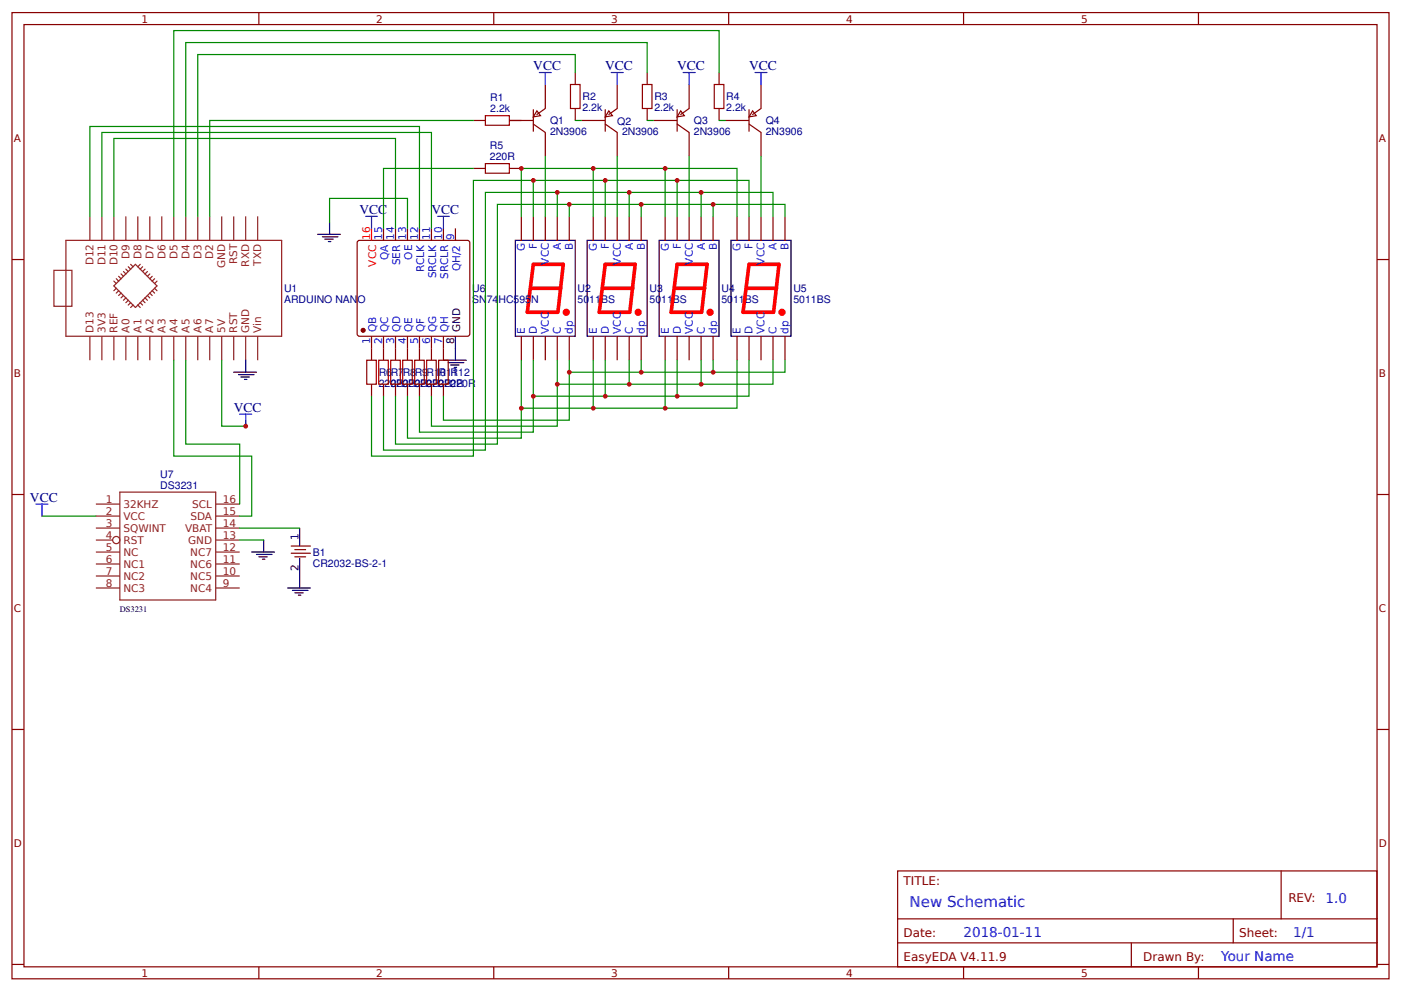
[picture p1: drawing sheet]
<svg xmlns="http://www.w3.org/2000/svg" width="312mm" height="221mm" viewBox="0 0 312 221" stroke-linecap="round" stroke-linejoin="round" font-family="sans-serif">
<g fill="none" stroke="#800" stroke-width=".27">
<path d="M2.7 2.8h306.4v215h-306.4zM5.3 5.5h301.1v209.6h-301.1zM57.6 2.8v2.7M109.9 2.8v2.7M162.2 2.8v2.7M214.4 2.8v2.7M266.7 2.8v2.7M2.7 57.7h2.6M116 48.1v5.4M118.7 48.1v5.4M121.3 48.1v5.4M124 48.1v5.4"/>
<path d="M126.7 48.1v5.4M132 48.1v5.4M134.7 48.1v5.4M137.4 48.1v5.4M140 48.1v5.4M142.7 48.1v5.4M148 48.1v5.4M150.7 48.1v5.4M153.4 48.1v5.4M156 48.1v5.4M158.7 48.1v5.4M164 48.1v5.4"/>
<path d="M166.7 48.1v5.4M169.4 48.1v5.4M172 48.1v5.4M174.7 48.1v5.4M306.4 57.7h2.7M116 74.8v5.3M118.7 74.8v5.3M121.3 74.8v5.3M124 74.8v5.3M126.7 74.8v5.3M132 74.8v5.3M134.7 74.8v5.3"/>
<path d="M137.4 74.8v5.3M140 74.8v5.3M142.7 74.8v5.3M148 74.8v5.3M150.7 74.8v5.3M153.4 74.8v5.3M156 74.8v5.3M158.7 74.8v5.3M164 74.8v5.3M166.7 74.8v5.3M169.4 74.8v5.3M172 74.8v5.3"/>
<path d="M174.7 74.8v5.3M2.7 110h2.6M306.4 110h2.7M2.7 162.3h2.6M306.4 162.3h2.7M199.8 193.8h106.6v21.3h-106.6zM285.1 193.8v10.6M2.7 214.6h2.6M57.6 215.1v2.7M109.9 215.1v2.7M162.2 215.1v2.7M199.8 204.4h106.6"/>
<path d="M199.8 209.8h106.6M214.4 215.1v2.7M251.8 209.8v5.3M266.7 215.1v2.7M274.4 204.4v5.4M306.4 214.6h2.7"/>
</g>
<g fill="none" stroke="#8d2323" stroke-width=".27">
<path d="M14.7 53.5h48v21.3h-48zM20 48.1v5.4M22.7 48.1v5.4M25.3 48.1v5.4M28 48.1v5.4M28 59.9l.5 .5M28.5 59.3l.6 .6M29.1 58.8l.5 .5M30.7 48.1v5.4M31.2 58.8l-.5 .5M31.7 59.3l-.5 .6M32.3 59.9l-.6 .5"/>
<path d="M33.3 48.1v5.4M36 48.1v5.4M38.7 48.1v5.4M41.3 48.1v5.4M44 48.1v5.4M46.7 48.1v5.4M49.3 48.1v5.4M52 48.1v5.4M54.7 48.1v5.4M57.3 48.1v5.4M12 60.1h4v8h-4zM20 74.8v5.3"/>
<path d="M22.7 74.8v5.3M25.3 74.8v5.3M25.3 62.5l.6 .6M25.9 64.1l-.6 .6M25.9 62l.5 .5M26.4 64.7l-1.1-1.1 4.8-4.8 4.8 4.8-4.8 4.8-3.2-3.2M26.4 64.7l.5 .5M26.4 64.7l-.5 .5M26.4 61.5l.5 .5M26.9 65.2l-.5 .5M26.9 60.9l.6 .6M27.5 65.7l-.6 .6"/>
<path d="M27.5 60.4l.5 .5M28 74.8v5.3M28 66.3l-.5 .5M28.5 66.8l-.5 .5M29.1 67.3l-.6 .6M29.6 67.9l-.5 .5M30.7 74.8v5.3M30.7 67.9l.5 .5M31.2 67.3l.5 .6M31.7 66.8l.6 .5M32.3 66.3l.5 .5M32.8 60.4l-.5 .5"/>
<path d="M32.8 65.7l.5 .6M33.3 74.8v5.3M33.3 60.9l-.5 .6M33.3 65.2l.6 .5M33.9 61.5l-.6 .5M33.9 64.7l.5 .5M34.4 62l-.5 .5M34.4 64.1l.5 .6M34.9 62.5l-.5 .6M36 74.8v5.3M38.7 74.8v5.3M41.3 74.8v5.3"/>
<path d="M44 74.8v5.3M46.7 74.8v5.3M49.3 74.8v5.3M52 74.8v5.3M54.7 74.8v5.3M57.3 74.8v5.3"/>
</g>
<path d="M114.7 53.5h13.3v21.3h-13.3zM130.7 53.5h13.3v21.3h-13.3zM146.7 53.5h13.3v21.3h-13.3zM162.7 53.5h13.3v21.3h-13.3z" fill="none" stroke="#000" stroke-width=".27"/>
<path d="M118.1 64.1h6.7M124 69.5h-6.7l1.4-10.7h6.6l-1.2 10.7M134.2 64.1h6.6M140 69.5h-6.7l1.4-10.7h6.7l-1.2 10.7M150.2 64.1h6.6M156 69.5h-6.6l1.3-10.7h6.7l-1.2 10.7M166.2 64.1h6.6M172 69.5h-6.6l1.3-10.7h6.7l-1.2 10.7" fill="none" stroke="#f00" stroke-width=".8"/>
<g fill="none" stroke="#f00" stroke-width=".8" stroke-linecap="butt">
<circle cx="126" cy="69.5" r=".4"/>
<circle cx="142" cy="69.5" r=".4"/>
<circle cx="158" cy="69.5" r=".4"/>
<circle cx="174" cy="69.5" r=".4"/>
</g>
<path d="M148 37.5v10.6M116 48.1v-10.6h48v10.6" fill="none" stroke="#080" stroke-width=".27"/>
<circle cx="148" cy="37.5" r=".53" fill="#c00"/>
<path d="M132 37.5v10.6" fill="none" stroke="#080" stroke-width=".27"/>
<circle cx="132" cy="37.5" r=".53" fill="#c00"/>
<path d="M118.7 48.1v-8h48v8M150.7 40.1v8" fill="none" stroke="#080" stroke-width=".27"/>
<circle cx="150.7" cy="40.1" r=".53" fill="#c00"/>
<path d="M134.7 40.1v8" fill="none" stroke="#080" stroke-width=".27"/>
<circle cx="134.7" cy="40.1" r=".53" fill="#c00"/>
<path d="M124 48.1v-5.3h48v5.3M156 42.8v5.3" fill="none" stroke="#080" stroke-width=".27"/>
<circle cx="156" cy="42.8" r=".53" fill="#c00"/>
<path d="M140 42.8v5.3" fill="none" stroke="#080" stroke-width=".27"/>
<circle cx="140" cy="42.8" r=".53" fill="#c00"/>
<path d="M126.7 48.1v-2.6h48v2.6M142.7 45.5v2.6" fill="none" stroke="#080" stroke-width=".27"/>
<circle cx="142.7" cy="45.5" r=".53" fill="#c00"/>
<path d="M158.7 45.5v2.6" fill="none" stroke="#080" stroke-width=".27"/>
<circle cx="158.7" cy="45.5" r=".53" fill="#c00"/>
<path d="M116 80.1v10.7h48v-10.7M118.7 80.1v8h48v-8M124 80.1v5.4h48v-5.4M126.7 80.1v2.7h48v-2.7M132 80.1v10.7" fill="none" stroke="#080" stroke-width=".27"/>
<circle cx="132" cy="90.8" r=".53" fill="#c00"/>
<path d="M134.7 80.1v8" fill="none" stroke="#080" stroke-width=".27"/>
<circle cx="134.7" cy="88.1" r=".53" fill="#c00"/>
<path d="M140 80.1v5.4" fill="none" stroke="#080" stroke-width=".27"/>
<circle cx="140" cy="85.5" r=".53" fill="#c00"/>
<path d="M142.7 80.1v2.7" fill="none" stroke="#080" stroke-width=".27"/>
<circle cx="142.7" cy="82.8" r=".53" fill="#c00"/>
<path d="M148 80.1v10.7" fill="none" stroke="#080" stroke-width=".27"/>
<circle cx="148" cy="90.8" r=".53" fill="#c00"/>
<path d="M150.7 80.1v8" fill="none" stroke="#080" stroke-width=".27"/>
<circle cx="150.7" cy="88.1" r=".53" fill="#c00"/>
<path d="M156 80.1v5.4" fill="none" stroke="#080" stroke-width=".27"/>
<circle cx="156" cy="85.5" r=".53" fill="#c00"/>
<path d="M158.7 80.1v2.7" fill="none" stroke="#080" stroke-width=".27"/>
<circle cx="158.7" cy="82.8" r=".53" fill="#c00"/>
<circle cx="80.8" cy="73.5" r=".4" fill="#800" stroke="#800" stroke-width=".27"/>
<g fill="none" stroke="#800" stroke-width=".27">
<path d="M79.7 53.5h24.6l.2 .5v20.5l-.5 .3-24.3-.1-.2-.4v-20.3zM85.3 50.8v2.7M88 50.8v2.7M90.7 50.8v2.7M93.3 50.8v2.7M96 50.8v2.7M98.7 50.8v2.7M101.3 50.8v2.7M82.7 74.8v2.7M85.3 74.8v2.7M88 74.8v2.7M90.7 74.8v2.7"/>
<path d="M93.3 74.8v2.7M96 74.8v2.7M98.7 74.8v2.7"/>
</g>
<path d="M101.3 74.8v2.7" fill="none" stroke="#000" stroke-width=".27"/>
<path d="M82.7 50.8v2.7" fill="none" stroke="#f00" stroke-width=".27"/>
<path d="M119.5 24.7l.8 1-1.6 .3z" fill="#fefefe" stroke="#800" stroke-width=".27"/>
<path d="M121.3 18.8v5.3l-1.8 1.4M113.3 26.8h5.4M118.7 24.4v4.8M118.7 27.6l2.6 1.9v5.3" fill="none" stroke="#800" stroke-width=".27"/>
<path d="M135.5 24.7l.8 1-1.6 .3z" fill="#fefefe" stroke="#800" stroke-width=".27"/>
<path d="M137.4 18.8v5.3l-1.9 1.4M129.3 26.8h5.4M134.7 24.4v4.8M134.7 27.6l2.7 1.9v5.3" fill="none" stroke="#800" stroke-width=".27"/>
<path d="M151.5 24.7l.8 1-1.6 .3z" fill="#fefefe" stroke="#800" stroke-width=".27"/>
<path d="M153.4 18.8v5.3l-1.9 1.4M145.4 26.8h5.3M150.7 24.4v4.8M150.7 27.6l2.7 1.9v5.3" fill="none" stroke="#800" stroke-width=".27"/>
<path d="M167.5 24.7l.8 1-1.6 .3z" fill="#fefefe" stroke="#800" stroke-width=".27"/>
<g fill="none" stroke="#800" stroke-width=".27">
<path d="M128 16.1v2.7M144 16.1v2.7M160 16.1v2.7M169.4 18.8v5.3l-1.9 1.4M105.3 26.8h2.7M105.3 37.5h2.7M113.3 26.8h2.7M113.3 37.5h2.7M128 24.1v2.7M144 24.1v2.7M160 24.1v2.7M161.4 26.8h5.3"/>
<path d="M166.7 24.4v4.8M166.7 27.6l2.7 1.9v5.3"/>
</g>
<g fill="none" stroke="#080" stroke-width=".27">
<path d="M128 16.1v-4h-84v36M144 16.1v-6.6h-102.7v38.6M160 16.1v-9.3h-121.3v41.3M105.3 26.8h-58.6v21.3M105.3 37.5h-20v13.3M121.3 34.8v13.3M128 26.8h1.3M137.4 34.8v13.3M144 26.8h1.4M153.4 34.8v13.3M160 26.8h1.4M169.4 34.8v13.3"/>
<path d="M20 48.1v-20h73.3v22.7M22.7 48.1v-18.6h73.3v21.3M25.3 48.1v-17.3h62.7v20M73.3 49.5v-5.4h17.4v6.7M49.3 80.1v14.7h5.4v-1.3"/>
</g>
<path d="M120 16.1h2.7M121.3 16.1v2.7M136 16.1h2.7M137.4 16.1v2.7M152 16.1h2.7M153.4 16.1v2.7M168 16.1h2.7M169.4 16.1v2.7M81.3 48.1h2.7M82.7 48.1v2.7M97.3 48.1h2.7M98.7 48.1v2.7" fill="none" stroke="#00f" stroke-width=".27"/>
<g fill="none" stroke="#000" stroke-width=".27">
<path d="M70.7 52.1h5M71.7 52.7h3.5M72.3 53.2h1.8M73.1 53.7h.5M73.3 49.5v2.6M101.3 77.5v2.6M52 82.8h5.1M53.1 83.3h3.4M53.6 83.9h1.9M54.4 84.4h.5M54.7 80.1v2.7M98.7 80.1h5"/>
<path d="M99.7 80.7h3.5M100.3 81.2h1.8M101.1 81.7h.5"/>
</g>
<path d="M126.9 18.8h2.2v5.3h-2.2zM143 18.8h2.1v5.3h-2.1zM159 18.8h2.1v5.3h-2.1zM108 25.7h5.3v2.2h-5.3zM108 36.4h5.3v2.1h-5.3z" fill="none" stroke="#a00000" stroke-width=".27"/>
<g fill="none" stroke="#8d2323" stroke-width=".27">
<path d="M21.3 112.1h5.4M21.3 114.8h5.4M21.3 117.5h5.4M26.7 109.5h21.3v24h-21.3zM48 112.1h5.3M48 114.8h5.3M48 117.5h5.3M21.3 120.1h3.8M21.3 122.8h5.4M21.3 125.5h5.4M21.3 128.1h5.4M21.3 130.8h5.4"/>
<path d="M48 120.1h5.3M48 122.8h5.3M48 125.5h5.3M48 128.1h5.3M48 130.8h5.3"/>
<circle cx="25.9" cy="120.1" r=".8"/>
</g>
<circle cx="116" cy="37.5" r=".53" fill="#c00"/>
<path d="M81.6 80.1h2.1v5.4h-2.1zM84.3 80.1h2.1v5.4h-2.1zM86.9 80.1h2.2v5.4h-2.2zM89.6 80.1h2.1v5.4h-2.1zM92.3 80.1h2.1v5.4h-2.1zM94.9 80.1h2.2v5.4h-2.2zM97.6 80.1h2.1v5.4h-2.1z" fill="none" stroke="#a00000" stroke-width=".27"/>
<g fill="none" stroke="#800" stroke-width=".27">
<path d="M82.7 77.5v2.6M85.3 77.5v2.6M88 77.5v2.6M90.7 77.5v2.6M93.3 77.5v2.6M96 77.5v2.6M98.7 77.5v2.6M82.7 85.5v2.6M85.3 85.5v2.6M88 85.5v2.6M90.7 85.5v2.6M93.3 85.5v2.6"/>
<path d="M96 85.5v2.6M98.7 85.5v2.6"/>
</g>
<path d="M118.7 40.1h-13.4v61.4h-22.6v-13.4" fill="none" stroke="#080" stroke-width=".27"/>
<circle cx="118.7" cy="40.1" r=".53" fill="#c00"/>
<path d="M124 42.8h-16v57.3h-22.7v-12" fill="none" stroke="#080" stroke-width=".27"/>
<circle cx="124" cy="42.8" r=".53" fill="#c00"/>
<path d="M126.7 45.5h-16v53.3h-22.7v-10.7" fill="none" stroke="#080" stroke-width=".27"/>
<circle cx="126.7" cy="45.5" r=".53" fill="#c00"/>
<path d="M90.7 88.1v9.4h25.3v-6.7" fill="none" stroke="#080" stroke-width=".27"/>
<circle cx="116" cy="90.8" r=".53" fill="#c00"/>
<path d="M93.3 88.1v8h25.4v-8" fill="none" stroke="#080" stroke-width=".27"/>
<circle cx="118.7" cy="88.1" r=".53" fill="#c00"/>
<path d="M124 85.5v9.3h-28v-6.7" fill="none" stroke="#080" stroke-width=".27"/>
<circle cx="124" cy="85.5" r=".53" fill="#c00"/>
<path d="M126.7 82.8v10.7h-28v-5.4" fill="none" stroke="#080" stroke-width=".27"/>
<circle cx="126.7" cy="82.8" r=".53" fill="#c00"/>
<path d="M53.3 92.1h2.7M54.7 92.1v2.7" fill="none" stroke="#00f" stroke-width=".27"/>
<circle cx="54.7" cy="94.8" r=".53" fill="#c00"/>
<path d="M8 112.1h2.7M9.3 112.1v2.7" fill="none" stroke="#00f" stroke-width=".27"/>
<path d="M66.7 117.5v4M56 122.8h5.1M57.1 123.3h3.4M57.6 123.9h1.9M58.4 124.4h.5M58.7 120.1v2.7M64 130.8h5.1M65.1 131.3h3.4M65.6 131.9h1.9M66.4 132.4h.5M66.7 124.1v6.7" fill="none" stroke="#000" stroke-width=".27"/>
<path d="M38.7 80.1v21.4h17.3v13.3h-2.7M41.3 80.1v18.7h12v13.3M9.3 114.8h12M53.3 117.5h13.4M53.3 120.1h5.4" fill="none" stroke="#080" stroke-width=".27"/>
<path d="M64.8 121.5h4.3M64.8 123.1h4.3M65.6 122.3h2.4M65.6 123.9h2.4" fill="none" stroke="#800" stroke-width=".27"/>
<text font-size="3.3" fill="#00f" x="202.4" y="201.8">New Schematic</text>
<g font-size="3" fill="#000080">
<text x="118.7" y="15.6">VCC</text>
<text x="134.7" y="15.6">VCC</text>
<text x="150.7" y="15.6">VCC</text>
<text x="166.7" y="15.6">VCC</text>
<text x="80" y="47.6">VCC</text>
<text x="96" y="47.6">VCC</text>
<text x="52" y="91.6">VCC</text>
<text x="6.7" y="111.6">VCC</text>
</g>
<g font-size="3" fill="#00f">
<text x="295" y="201">1.0</text>
<text x="214.4" y="208.4">2018-01-11</text>
<text x="287.8" y="208.4">1/1</text>
<text x="271.8" y="213.8">Your Name</text>
</g>
<g font-size="2.7" fill="#800">
<text x="201.1" y="197">TITLE:</text>
<text x="286.7" y="200.7">REV:</text>
<text x="201.1" y="208.4">Date:</text>
<text x="275.8" y="208.4">Sheet:</text>
<text x="201.1" y="213.8">EasyEDA V4.11.9</text>
<text x="254.4" y="213.8">Drawn By:</text>
</g>
<g font-size="2.3" fill="#800">
<text x="31.5" y="5.1">1</text>
<text x="83.7" y="5.1">2</text>
<text x="136" y="5.1">3</text>
<text x="188.3" y="5.1">4</text>
<text x="240.6" y="5.1">5</text>
<text x="3.1" y="31.6">A</text>
<text x="306.8" y="31.6">A</text>
<text x="3.1" y="83.9">B</text>
<text x="306.8" y="83.9">B</text>
<text x="3.1" y="136.2">C</text>
<text x="306.8" y="136.2">C</text>
<text x="3.1" y="188.4">D</text>
<text x="306.8" y="188.4">D</text>
<text x="31.5" y="217.4">1</text>
<text x="83.7" y="217.4">2</text>
<text x="136" y="217.4">3</text>
<text x="188.3" y="217.4">4</text>
<text x="240.6" y="217.4">5</text>
</g>
<g font-size="2.3" fill="#000080">
<text x="109.1" y="22.6">R1</text>
<text x="129.6" y="22.4">R2</text>
<text x="145.6" y="22.4">R3</text>
<text x="161.6" y="22.4">R4</text>
<text x="109.1" y="24.9">2.2k</text>
<text x="122.4" y="27.7">Q1</text>
<text x="129.6" y="24.7">2.2k</text>
<text x="137.4" y="27.7">Q2</text>
<text x="145.6" y="24.7">2.2k</text>
<text x="154.4" y="27.7">Q3</text>
<text x="161.6" y="24.7">2.2k</text>
<text x="170.4" y="27.7">Q4</text>
<text x="109" y="35.6">220R</text>
<text x="109" y="33.2">R5</text>
<text x="122.4" y="30.1">2N3906</text>
<text x="138.4" y="30.1">2N3906</text>
<text x="154.4" y="30.1">2N3906</text>
<text x="170.4" y="30.1">2N3906</text>
<text x="63.2" y="64.9">U1</text>
<text x="105.1" y="65">U6</text>
<text x="128.5" y="65">U2</text>
<text x="144.6" y="65">U3</text>
<text x="160.6" y="65">U4</text>
<text x="176.6" y="65">U5</text>
<text x="63.2" y="67.3">ARDUINO NANO</text>
<text x="105.1" y="67.4">SN74HC595N</text>
<text x="128.5" y="67.4">5011BS</text>
<text x="144.6" y="67.4">5011BS</text>
<text x="160.6" y="67.4">5011BS</text>
<text x="176.6" y="67.4">5011BS</text>
<text x="84.3" y="83.7">R6R7R8</text>
<text x="92.3" y="83.7">R9R10</text>
<text x="97.6" y="83.7">R11</text>
<text x="100.3" y="83.7">R12</text>
<text x="84.3" y="86.1">220R220R220R220R</text>
<text x="86.9" y="86.1">220R220R220R</text>
<text x="35.7" y="106.3">U7</text>
<text x="35.7" y="108.7">DS3231</text>
<text x="69.6" y="123.7">B1</text>
<text x="69.6" y="126.1">CR2032-BS-2-1</text>
</g>
<g font-size="2.3" fill="#f00">
<text x="82.4" y="53.3" transform="rotate(-90 82.4 53.3)">16</text>
<text x="83.7" y="59.3" transform="rotate(-90 83.7 59.3)">VCC</text>
</g>
<g font-size="2.3" fill="#00f">
<text x="85.1" y="53.3" transform="rotate(-90 85.1 53.3)">15</text>
<text x="87.7" y="53.3" transform="rotate(-90 87.7 53.3)">14</text>
<text x="90.4" y="53.3" transform="rotate(-90 90.4 53.3)">13</text>
<text x="93.1" y="53.3" transform="rotate(-90 93.1 53.3)">12</text>
<text x="95.7" y="53.3" transform="rotate(-90 95.7 53.3)">11</text>
<text x="98.4" y="53.3" transform="rotate(-90 98.4 53.3)">10</text>
<text x="101.1" y="53.3" transform="rotate(-90 101.1 53.3)">9</text>
<text x="86.4" y="57.9" transform="rotate(-90 86.4 57.9)">QA</text>
<text x="89.1" y="59" transform="rotate(-90 89.1 59)">SER</text>
<text x="91.7" y="57.8" transform="rotate(-90 91.7 57.8)">OE</text>
<text x="116.8" y="55.8" transform="rotate(-90 116.8 55.8)">G</text>
<text x="119.5" y="55.4" transform="rotate(-90 119.5 55.4)">F</text>
<text x="122.1" y="58.9" transform="rotate(-90 122.1 58.9)">VCC</text>
<text x="124.8" y="55.6" transform="rotate(-90 124.8 55.6)">A</text>
<text x="127.5" y="55.6" transform="rotate(-90 127.5 55.6)">B</text>
<text x="132.8" y="55.8" transform="rotate(-90 132.8 55.8)">G</text>
<text x="135.5" y="55.4" transform="rotate(-90 135.5 55.4)">F</text>
<text x="138.2" y="58.9" transform="rotate(-90 138.2 58.9)">VCC</text>
<text x="140.8" y="55.6" transform="rotate(-90 140.8 55.6)">A</text>
<text x="143.5" y="55.6" transform="rotate(-90 143.5 55.6)">B</text>
<text x="148.8" y="55.8" transform="rotate(-90 148.8 55.8)">G</text>
<text x="151.5" y="55.4" transform="rotate(-90 151.5 55.4)">F</text>
<text x="154.2" y="58.9" transform="rotate(-90 154.2 58.9)">VCC</text>
<text x="156.8" y="55.6" transform="rotate(-90 156.8 55.6)">A</text>
<text x="159.5" y="55.6" transform="rotate(-90 159.5 55.6)">B</text>
<text x="164.8" y="55.8" transform="rotate(-90 164.8 55.8)">G</text>
<text x="167.5" y="55.4" transform="rotate(-90 167.5 55.4)">F</text>
<text x="170.2" y="58.9" transform="rotate(-90 170.2 58.9)">VCC</text>
<text x="172.8" y="55.6" transform="rotate(-90 172.8 55.6)">A</text>
<text x="175.5" y="55.6" transform="rotate(-90 175.5 55.6)">B</text>
<text x="94.4" y="60.4" transform="rotate(-90 94.4 60.4)">RCLK</text>
<text x="97.1" y="61.9" transform="rotate(-90 97.1 61.9)">SRCLK</text>
<text x="99.7" y="62" transform="rotate(-90 99.7 62)">SRCLR</text>
<text x="102.4" y="60.3" transform="rotate(-90 102.4 60.3)">QH/2</text>
<text x="82.4" y="76.4" transform="rotate(-90 82.4 76.4)">1</text>
<text x="83.7" y="73.8" transform="rotate(-90 83.7 73.8)">QB</text>
<text x="85.1" y="76.4" transform="rotate(-90 85.1 76.4)">2</text>
<text x="86.4" y="73.8" transform="rotate(-90 86.4 73.8)">QC</text>
<text x="87.7" y="76.4" transform="rotate(-90 87.7 76.4)">3</text>
<text x="89.1" y="73.8" transform="rotate(-90 89.1 73.8)">QD</text>
<text x="90.4" y="76.4" transform="rotate(-90 90.4 76.4)">4</text>
<text x="91.7" y="73.8" transform="rotate(-90 91.7 73.8)">QE</text>
<text x="93.1" y="76.4" transform="rotate(-90 93.1 76.4)">5</text>
<text x="94.4" y="73.8" transform="rotate(-90 94.4 73.8)">QF</text>
<text x="95.7" y="76.4" transform="rotate(-90 95.7 76.4)">6</text>
<text x="97.1" y="73.8" transform="rotate(-90 97.1 73.8)">QG</text>
<text x="98.4" y="76.4" transform="rotate(-90 98.4 76.4)">7</text>
<text x="99.7" y="73.8" transform="rotate(-90 99.7 73.8)">QH</text>
<text x="116.8" y="74.3" transform="rotate(-90 116.8 74.3)">E</text>
<text x="119.5" y="74.3" transform="rotate(-90 119.5 74.3)">D</text>
<text x="122.1" y="74.3" transform="rotate(-90 122.1 74.3)">VCC</text>
<text x="124.8" y="74.3" transform="rotate(-90 124.8 74.3)">C</text>
<text x="127.5" y="74.3" transform="rotate(-90 127.5 74.3)">dp</text>
<text x="132.8" y="74.3" transform="rotate(-90 132.8 74.3)">E</text>
<text x="135.5" y="74.3" transform="rotate(-90 135.5 74.3)">D</text>
<text x="138.2" y="74.3" transform="rotate(-90 138.2 74.3)">VCC</text>
<text x="140.8" y="74.3" transform="rotate(-90 140.8 74.3)">C</text>
<text x="143.5" y="74.3" transform="rotate(-90 143.5 74.3)">dp</text>
<text x="148.8" y="74.3" transform="rotate(-90 148.8 74.3)">E</text>
<text x="151.5" y="74.3" transform="rotate(-90 151.5 74.3)">D</text>
<text x="154.2" y="74.3" transform="rotate(-90 154.2 74.3)">VCC</text>
<text x="156.8" y="74.3" transform="rotate(-90 156.8 74.3)">C</text>
<text x="159.5" y="74.3" transform="rotate(-90 159.5 74.3)">dp</text>
<text x="164.8" y="74.3" transform="rotate(-90 164.8 74.3)">E</text>
<text x="167.5" y="74.3" transform="rotate(-90 167.5 74.3)">D</text>
<text x="170.2" y="74.3" transform="rotate(-90 170.2 74.3)">VCC</text>
<text x="172.8" y="74.3" transform="rotate(-90 172.8 74.3)">C</text>
<text x="175.5" y="74.3" transform="rotate(-90 175.5 74.3)">dp</text>
</g>
<g font-size="2.3" fill="#8d2323">
<text x="20.8" y="59" transform="rotate(-90 20.8 59)">D12</text>
<text x="23.5" y="59" transform="rotate(-90 23.5 59)">D11</text>
<text x="26.1" y="59" transform="rotate(-90 26.1 59)">D10</text>
<text x="28.8" y="57.6" transform="rotate(-90 28.8 57.6)">D9</text>
<text x="31.5" y="57.6" transform="rotate(-90 31.5 57.6)">D8</text>
<text x="34.1" y="57.6" transform="rotate(-90 34.1 57.6)">D7</text>
<text x="36.8" y="57.6" transform="rotate(-90 36.8 57.6)">D6</text>
<text x="39.5" y="57.6" transform="rotate(-90 39.5 57.6)">D5</text>
<text x="42.1" y="57.6" transform="rotate(-90 42.1 57.6)">D4</text>
<text x="44.8" y="57.6" transform="rotate(-90 44.8 57.6)">D3</text>
<text x="47.5" y="57.6" transform="rotate(-90 47.5 57.6)">D2</text>
<text x="50.1" y="59.6" transform="rotate(-90 50.1 59.6)">GND</text>
<text x="52.8" y="58.8" transform="rotate(-90 52.8 58.8)">RST</text>
<text x="55.5" y="59.3" transform="rotate(-90 55.5 59.3)">RXD</text>
<text x="58.1" y="59.1" transform="rotate(-90 58.1 59.1)">TXD</text>
<text x="20.8" y="74" transform="rotate(-90 20.8 74)">D13</text>
<text x="23.5" y="74" transform="rotate(-90 23.5 74)">3V3</text>
<text x="26.1" y="74" transform="rotate(-90 26.1 74)">REF</text>
<text x="28.8" y="74" transform="rotate(-90 28.8 74)">A0</text>
<text x="31.5" y="74" transform="rotate(-90 31.5 74)">A1</text>
<text x="34.1" y="74" transform="rotate(-90 34.1 74)">A2</text>
<text x="36.8" y="74" transform="rotate(-90 36.8 74)">A3</text>
<text x="39.5" y="74" transform="rotate(-90 39.5 74)">A4</text>
<text x="42.1" y="74" transform="rotate(-90 42.1 74)">A5</text>
<text x="44.8" y="74" transform="rotate(-90 44.8 74)">A6</text>
<text x="47.5" y="74" transform="rotate(-90 47.5 74)">A7</text>
<text x="50.1" y="74" transform="rotate(-90 50.1 74)">5V</text>
<text x="52.8" y="74" transform="rotate(-90 52.8 74)">RST</text>
<text x="55.5" y="74" transform="rotate(-90 55.5 74)">GND</text>
<text x="58.1" y="74" transform="rotate(-90 58.1 74)">Vin</text>
<text x="23.6" y="111.9">1</text>
<text x="27.5" y="112.9">32KHZ</text>
<text x="42.8" y="112.9">SCL</text>
<text x="49.6" y="111.9">16</text>
<text x="23.6" y="119.9">4</text>
<text x="23.6" y="117.2">3</text>
<text x="23.6" y="114.5">2</text>
<text x="27.5" y="118.3">SQWINT</text>
<text x="27.5" y="115.6">VCC</text>
<text x="41.2" y="118.3">VBAT</text>
<text x="42.4" y="115.6">SDA</text>
<text x="49.6" y="114.5">15</text>
<text x="49.6" y="117.2">14</text>
<text x="49.6" y="119.9">13</text>
<text x="23.6" y="122.5">5</text>
<text x="23.6" y="125.2">6</text>
<text x="27.5" y="120.9">RST</text>
<text x="27.5" y="123.6">NC</text>
<text x="41.9" y="120.9">GND</text>
<text x="42.3" y="123.6">NC7</text>
<text x="49.6" y="125.2">11</text>
<text x="49.6" y="122.5">12</text>
<text x="23.6" y="127.9">7</text>
<text x="23.6" y="130.5">8</text>
<text x="27.5" y="126.3">NC1</text>
<text x="27.5" y="128.9">NC2</text>
<text x="27.5" y="131.6">NC3</text>
<text x="42.3" y="131.6">NC4</text>
<text x="42.3" y="128.9">NC5</text>
<text x="42.3" y="126.3">NC6</text>
<text x="49.6" y="130.5">9</text>
<text x="49.6" y="127.9">10</text>
</g>
<g font-size="2.3">
<text x="101.1" y="76.4" transform="rotate(-90 101.1 76.4)">8</text>
<text x="102.4" y="73.8" transform="rotate(-90 102.4 73.8)">GND</text>
<text x="66.4" y="120.1" transform="rotate(-90 66.4 120.1)">1</text>
<text x="66.4" y="127" transform="rotate(-90 66.4 127)">2</text>
</g>
<text font-size="1.9" x="26.7" y="136.2">DS3231</text>
</svg>
